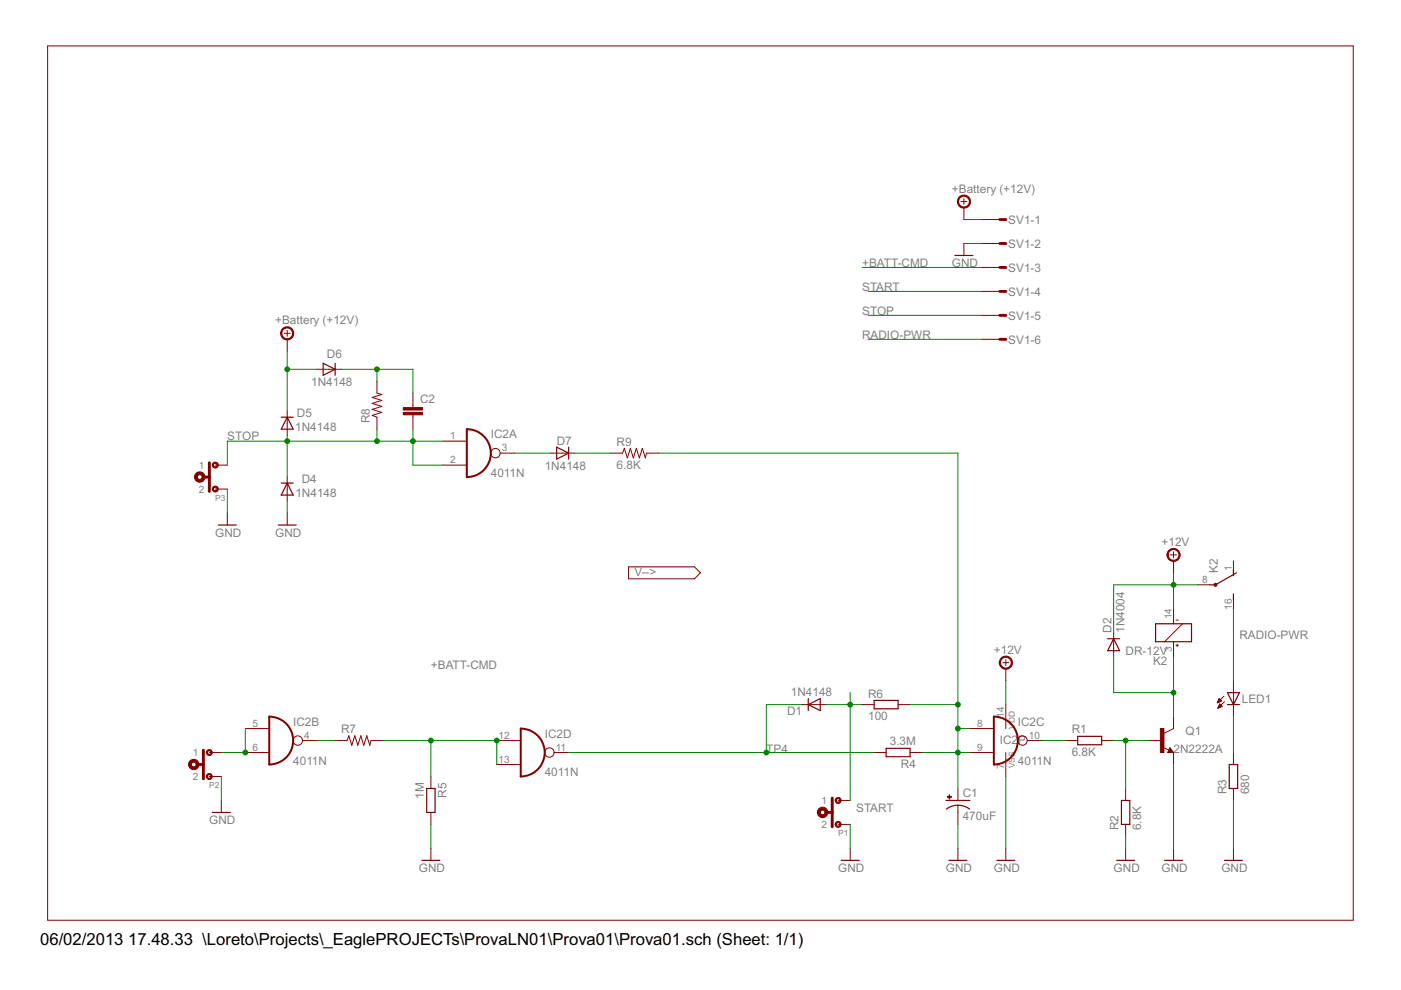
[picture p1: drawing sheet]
<svg xmlns="http://www.w3.org/2000/svg" width="297mm" height="210mm" viewBox="0 0 297 210" stroke-linecap="round" stroke-linejoin="round" font-family="sans-serif">
<g fill="none" stroke="#800000" stroke-width=".21">
<path d="M10.1 9.7h276.8v185.4h-276.8zM203.7 42.7h1.3M204.4 42.1v1.3M204.4 44v2.5M204.4 51.6v2.6M208.2 46.5h3.8M208.2 51.6h3.8M208.2 56.7h3.8M60.3 70.7h1.2M60.9 70v1.3M60.9 71.9v2.6M67.2 78.3h5.1"/>
<path d="M208.2 61.8h3.8M208.2 66.9h3.8M208.2 71.9h3.8M45.7 98.6h2.5M60.9 87.2v5.1M79.9 80.8v2.6l1 .2-2 .7 2 .6-2 .6 2 .7-2 .6 2 .6-2 .7 1 .4v2.5M87.5 83.4v3M87.5 87.9v3.1M93.9 93.5h5.1M93.9 98.6h5.1M106 96.1h3.1M116.8 96.1h5"/>
<path d="M129.5 96.1h2.5l.4-1 .6 2 .6-2 .7 2 .6-2 .7 2 .6-2 .6 2 .3-1h2.5M45.7 103.7h2.5M48.2 108.8v2.5M60.9 101.2v5M60.9 108.8v2.5M248.2 117.6h1.2M248.8 117v1.3M248.8 118.9v2.6M261.5 118.9v2.6M133.3 120.2h13.9l1.3 1.3-1.3 1.2h-13.9zM213.3 139.9v1.2M236.1 134.2v5"/>
<path d="M248.8 129.1v3.1M248.8 136.1v3.1M249.3 136.8h.5M249.3 131.5h.5M249.6 136.6v.5M250.7 132.2l-3.8 3.9M253.9 124h2.5M261.5 126.5v2.6M44.4 159.6h2.5M52 154.5h5.1M52 159.6h5.1M64.1 157h3.1"/>
<path d="M71.1 157h2.5l.4-1 .6 2 .6-2 .7 2 .6-2 .6 2 .7-2 .6 2 .3-1h2.5M105.3 157h5.1M117.5 159.6h3.1M170.1 149.4h5.1M182.8 149.4h2.5M185.3 159.6h2.6M190.4 149.4h2.6M193 159.6h2.5M205.6 154.5h5.1M205.6 159.6h5.1M212.6 140.5h1.3M213.3 141.8v2.5"/>
<path d="M213.3 149.4v5.1M213.3 159.6v5M217.8 157h3.1M226 157h2.5M233.6 157h2.5M243.7 157h2.6M246.6 158.4l1.2 .6M248.1 158.5l.7 1.1h-1.3zM248.8 151.9v2.6l-2 1M248.8 159.6v2.5M258.1 148.9h.2M258.2 148.8h.4"/>
<path d="M258.2 150.1h.1M258.2 148.7h.6M258.3 148.6h.6M258.3 150h.2M258.3 148.4h.5M258.3 149.9h.5M258.4 148.3h.3M258.4 149.8h.7M258.4 148.2h.2M258.4 149.6h.6M258.5 148.1l.5 .5-.9 .4zM258.5 149.5h.4"/>
<path d="M258.5 149.4h.2M258.6 149.3h.1M259.1 149.8l-.5-.5-.4 .9M259.1 149.8l-.9 .4M259.5 147.6l-1.4 1.4M259.6 148.8l-1.4 1.4M261.5 144.3v7.6M261.5 159.6v2.5M44.4 164.6h2.5M46.9 169.7v2.6M91.4 164.6v2.6M91.4 172.3v2.5"/>
<path d="M91.4 179.9v2.5M105.3 162.1h5.1M177.7 169.7h2.6M177.7 174.8h2.6M180.3 179.9v2.5M203.1 167.2v2.5M203.1 170.7v4.1M203.1 179.9v2.5M213.3 179.9v2.5M238.7 167.2v2.5M238.7 174.8v2.5M238.7 179.9v2.5"/>
<path d="M248.8 179.9v2.5M261.5 167.2v2.5M261.5 179.9v2.5"/>
<circle cx="105.1" cy="96.1" r=".99"/>
<circle cx="63.1" cy="157" r=".99"/>
<circle cx="116.5" cy="159.6" r=".99"/>
<circle cx="216.8" cy="157" r=".99"/>
</g>
<path d="M99 91a5.1 5.1 0 0 1 5.1 5.1 5.1 5.1 0 0 1-5.1 5.1zM57.1 151.9a5.1 5.1 0 0 1 5.1 5.1 5.1 5.1 0 0 1-5.1 5.1zM110.4 154.5a5.1 5.1 0 0 1 5.1 5.1 5.1 5.1 0 0 1-5.1 5zM210.7 151.9a5.1 5.1 0 0 1 5.1 5.1 5.1 5.1 0 0 1-5.1 5.1z" fill="none" stroke="#800000" stroke-width=".42"/>
<g fill="none" stroke="#800000" stroke-width=".25">
<path d="M202.5 54.2h3.8M68.5 77l2.6 1.3-2.6 1.3zM71.1 77v2.6M59.6 88.5h2.6M60.9 88.5l1.3 2.5h-2.6zM118 94.8l2.6 1.3-2.6 1.2zM120.6 94.8v2.5M46.3 111.3h3.8M59 111.3h3.8M59.6 102.4h2.6M60.9 102.4l1.3 2.6h-2.6zM234.8 135.4h2.6"/>
<path d="M236.1 135.4l1.3 2.6h-2.6zM245 132.2h7.6v3.9h-7.6zM261.5 120.8v1.3M261.5 125.9v1.3M262.1 121.5l-4.4 2.5h-1.3M171.4 149.4l2.5-1.3v2.6zM171.4 148.1v2.6M185.3 148.5h5.1v1.8h-5.1zM187.9 158.7h5.1v1.7h-5.1zM228.5 156.1h5.1v1.8h-5.1zM248.1 159l.1 .3h-.4l.3-.5 .5 .6h-.8M260.2 146.9h2.6l-1.3 2.5z"/>
<path d="M260.2 149.4h2.6M45 172.3h3.8M90.5 167.2h1.7v5.1h-1.7zM200.6 169.7h5M200.6 171.6a4 4 0 0 1 5 0M237.8 169.7h1.7v5.1h-1.7zM260.6 162.1h1.8v5.1h-1.8zM89.5 182.4h3.8M178.4 182.4h3.8M201.2 182.4h3.8M211.3 182.4h3.9M236.7 182.4h3.9"/>
<path d="M246.9 182.4h3.8M259.6 182.4h3.8"/>
</g>
<g fill="#800000" stroke="#800000" stroke-width=".21">
<path d="M246 154.5h.8v5.1h-.8z"/>
<path d="M200.9 168.9h.8v.1h-.8z"/>
<path d="M201.2 168.5h.2v.9h-.2z"/>
<path d="M85.5 87.4h4.1v.5h-4.1z"/>
<path d="M85.5 86.4h4.1v.5h-4.1z"/>
</g>
<g fill="#800000" stroke="#800000" stroke-width=".21">
<path d="M247.8 116.7a1.4 1.4 0 0 1 2.2 .2 1.4 1.4 0 0 1-.8 2.1 1.4 1.4 0 0 1-1.8-1.4h.3a1.15 1.15 0 0 1 1.6-1 1.15 1.15 0 0 1 .3 1.9 1.15 1.15 0 0 1-1.9-.6v-.3h-.3z" fill-rule="evenodd"/>
<path d="M212.2 139.6a1.4 1.4 0 0 1 2.3 .2 1.4 1.4 0 0 1-.9 2.1 1.4 1.4 0 0 1-1.7-1.4h.2a1.15 1.15 0 0 1 1.6-1.1 1.15 1.15 0 0 1 .3 2 1.15 1.15 0 0 1-1.8-.6l-.1-.3h-.2z" fill-rule="evenodd"/>
<path d="M177.2 169.3a.63 .63 0 0 1 1 .1 .63 .63 0 0 1-.3 .9 .63 .63 0 0 1-.8-.6h.2a.38 .38 0 0 1 .6-.3 .38 .38 0 0 1 .1 .6 .38 .38 0 0 1-.6-.1l-.1-.2h-.2z" fill-rule="evenodd"/>
<path d="M177.2 174.3a.63 .63 0 0 1 1 .1 .63 .63 0 0 1-.3 1 .63 .63 0 0 1-.8-.6h.2a.38 .38 0 0 1 .6-.3 .38 .38 0 0 1 .1 .6 .38 .38 0 0 1-.6-.2l-.1-.1h-.2z" fill-rule="evenodd"/>
<path d="M173.8 171.3a1.11 1.11 0 0 1 1.6 .5 1.11 1.11 0 0 1-.8 1.5 1.11 1.11 0 0 1-1.3-1h.6a.5 .5 0 0 1 .7-.5 .5 .5 0 0 1 .1 .8 .5 .5 0 0 1-.8-.2v-.1h-.6l.2-.7z" fill-rule="evenodd"/>
<path d="M59.9 69.7a1.4 1.4 0 0 1 2.2 .2 1.4 1.4 0 0 1-.8 2.1 1.4 1.4 0 0 1-1.8-1.3h.3a1.14 1.14 0 0 1 1.6-1 1.14 1.14 0 0 1 .2 1.9 1.14 1.14 0 0 1-1.8-.6v-.3h-.3z" fill-rule="evenodd"/>
<path d="M45.2 98.1a.63 .63 0 0 1 1 .2 .63 .63 0 0 1-.4 .9 .63 .63 0 0 1-.8-.6h.3a.38 .38 0 0 1 .5-.3 .38 .38 0 0 1 .1 .6 .38 .38 0 0 1-.6-.1v-.2h-.3z" fill-rule="evenodd"/>
<path d="M45.2 103.2a.63 .63 0 0 1 1 .2 .63 .63 0 0 1-.4 .9 .63 .63 0 0 1-.8-.6h.3a.38 .38 0 0 1 .5-.3 .38 .38 0 0 1 .1 .6 .38 .38 0 0 1-.6-.2v-.1h-.3z" fill-rule="evenodd"/>
<path d="M41.4 100.5a1.12 1.12 0 0 1 1.9 0 1.12 1.12 0 0 1-.6 1.7 1.12 1.12 0 0 1-1.5-1h.6a.5 .5 0 0 1 .8-.5 .5 .5 0 0 1 .1 .8 .5 .5 0 0 1-.8-.2l-.1-.1h-.6z" fill-rule="evenodd"/>
<path d="M203.3 41.8a1.4 1.4 0 0 1 2.3 .2 1.4 1.4 0 0 1-.9 2.1 1.4 1.4 0 0 1-1.7-1.4h.2a1.15 1.15 0 0 1 1.6-1 1.15 1.15 0 0 1 .3 1.9 1.15 1.15 0 0 1-1.8-.6l-.1-.3h-.2z" fill-rule="evenodd"/>
<path d="M43.9 159.1a.62 .62 0 0 1 1 .2 .62 .62 0 0 1-.4 .9 .62 .62 0 0 1-.7-.6h.2a.38 .38 0 0 1 .5-.4 .38 .38 0 0 1 .1 .7 .38 .38 0 0 1-.6-.2v-.1h-.2z" fill-rule="evenodd"/>
<path d="M43.9 164.2a.62 .62 0 0 1 1 .1 .62 .62 0 0 1-.4 .9 .62 .62 0 0 1-.7-.6h.2a.38 .38 0 0 1 .5-.3 .38 .38 0 0 1 .1 .6 .38 .38 0 0 1-.6-.1v-.2h-.2z" fill-rule="evenodd"/>
<path d="M40.2 161.4a1.12 1.12 0 0 1 1.8 0 1.12 1.12 0 0 1-.6 1.8 1.12 1.12 0 0 1-1.4-1.1h.6a.5 .5 0 0 1 .7-.5 .5 .5 0 0 1 .1 .9 .5 .5 0 0 1-.8-.3v-.1h-.6z" fill-rule="evenodd"/>
<circle cx="257.7" cy="124" r=".33"/>
</g>
<path d="M212 46.5h1.3M212 51.6h1.3M212 56.7h1.3M212 61.8h1.3M212 66.9h1.3M212 71.9h1.3M44.4 98.1v6.1M43.4 101.2h1M43.1 159v6.1M42.1 162.1h1M175.4 172.3h1M176.4 169.2v6.1" fill="none" stroke="#800000" stroke-width=".61"/>
<g fill="none" stroke="#008000" stroke-width=".21">
<path d="M182.8 56.7h25.4M204.4 46.5h3.8M204.4 51.6h3.8M60.9 74.5v12.7M60.9 78.3h6.3M72.3 78.3h15.2v5.1M79.9 78.3v2.5M184.1 61.8h24.1M184.1 71.9h24.1M184.1 66.9h24.1M60.9 92.3v8.9M79.9 91v2.5"/>
<path d="M87.5 91v7.6h6.4M93.9 93.5h-45.7v5.1M109.1 96.1h7.7M121.8 96.1h7.7M139.6 96.1h63.5v71.1M48.2 103.7v5.1M60.9 106.2v2.6M236.1 139.2v7.7h12.7M248.8 121.5v7.6M248.8 139.2v12.7M253.9 124h-17.8v10.2M261.5 129.1v15.2"/>
<path d="M52 154.5v5.1h-5.1M67.2 157h3.9M81.2 157h24.1v5.1M91.4 157v7.6M120.6 159.6h64.7M170.1 149.4h-7.6v10.2M175.2 149.4h7.6M180.3 146.9v22.8M193 149.4h10.1M195.5 159.6h10.1M203.1 154.5h2.5M213.3 144.3v5.1"/>
<path d="M220.9 157h5.1M236.1 157h7.6M238.7 157v10.2M261.5 151.9v7.7M46.9 164.6v5.1M91.4 174.8v5.1M180.3 174.8v5.1M203.1 174.8v5.1M213.3 164.6v15.3M238.7 177.3v2.6M248.8 162.1v17.8M261.5 169.7v10.2"/>
</g>
<g fill="#008000" stroke="#008000" stroke-width=".21">
<circle cx="238.7" cy="157" r=".51"/>
<circle cx="248.8" cy="146.9" r=".51"/>
<circle cx="203.1" cy="159.6" r=".51"/>
<circle cx="203.1" cy="154.5" r=".51"/>
<circle cx="203.1" cy="149.4" r=".51"/>
<circle cx="180.3" cy="149.4" r=".51"/>
<circle cx="162.5" cy="159.6" r=".51"/>
<circle cx="105.3" cy="157" r=".51"/>
<circle cx="91.4" cy="157" r=".51"/>
<circle cx="248.8" cy="124" r=".51"/>
<circle cx="60.9" cy="78.3" r=".51"/>
<circle cx="79.9" cy="93.5" r=".51"/>
<circle cx="87.5" cy="93.5" r=".51"/>
<circle cx="60.9" cy="93.5" r=".51"/>
<circle cx="79.9" cy="78.3" r=".51"/>
<circle cx="52" cy="159.6" r=".51"/>
</g>
<g font-size="4">
<text x="8.5" y="200.4">06/02/2013</text>
<text x="27.2" y="200.4">17.48.33 \Loreto\Projects\_EaglePROJECTs\ProvaLN01\Prova01\Prova01.sch (Sheet: 1/1)</text>
</g>
<g font-size="2.8" fill="#808080">
<text x="201.8" y="40.8">+Battery (+12V)</text>
<text x="213.8" y="47.6">SV1-1</text>
<text x="213.8" y="52.6">SV1-2</text>
<text x="182.8" y="56.7">+BATT-CMD</text>
<text x="201.8" y="56.7">GND</text>
<text x="213.8" y="57.7">SV1-3</text>
<text x="182.8" y="61.8">START</text>
<text x="213.8" y="62.8">SV1-4</text>
<text x="58.3" y="68.8">+Battery (+12V)</text>
<text x="182.8" y="71.9">RADIO-PWR</text>
<text x="182.8" y="66.9">STOP</text>
<text x="213.8" y="67.9">SV1-5</text>
<text x="69.3" y="75.8">D6</text>
<text x="213.8" y="73">SV1-6</text>
<text x="66" y="81.9">1N4148</text>
<text x="62.9" y="88.3">D5</text>
<text x="78.4" y="89.7" transform="rotate(-90 78.4 89.7)">R8</text>
<text x="89.1" y="85.5">C2</text>
<text x="48.2" y="93.3">STOP</text>
<text x="62.6" y="91.4">1N4148</text>
<text x="104.1" y="92.9">IC2A</text>
<text x="118" y="94.3">D7</text>
<text x="130.7" y="94.6">R9</text>
<text x="104.1" y="101.1">4011N</text>
<text x="115.5" y="99.7">1N4148</text>
<text x="130.7" y="99.4">6.8K</text>
<text x="62.6" y="105.4">1N4148</text>
<text x="64" y="102.3">D4</text>
<text x="45.7" y="113.8">GND</text>
<text x="58.3" y="113.8">GND</text>
<text x="246.3" y="115.7">+12V</text>
<text x="134.5" y="122.2">V--&gt;</text>
<text x="258.2" y="121.5" transform="rotate(-90 258.2 121.5)">K2</text>
<text x="235.6" y="134.2" transform="rotate(-90 235.6 134.2)">D2</text>
<text x="238.4" y="134.2" transform="rotate(-90 238.4 134.2)">1N4004</text>
<text x="262.8" y="135.4">RADIO-PWR</text>
<text x="91.4" y="141.8">+BATT-CMD</text>
<text x="210.7" y="138.6">+12V</text>
<text x="238.7" y="138.9">DR-12V</text>
<text x="244.5" y="141">K2</text>
<text x="167.7" y="147.6">1N4148</text>
<text x="184.1" y="147.9">R6</text>
<text x="263.3" y="149.1">LED1</text>
<text x="62.2" y="153.8">IC2B</text>
<text x="72.3" y="155.5">R7</text>
<text x="166.9" y="151.7">D1</text>
<text x="184.1" y="152.7">100</text>
<text x="215.8" y="153.8">IC2C</text>
<text x="227.2" y="155.5">R1</text>
<text x="251.4" y="155.7">Q1</text>
<text x="115.5" y="156.4">IC2D</text>
<text x="162.5" y="159.6">TP4</text>
<text x="188.6" y="158">3.3M</text>
<text x="212" y="157.6">IC2P</text>
<text x="227.2" y="160.3">6.8K</text>
<text x="248.8" y="159.6">2N2222A</text>
<text x="62.2" y="162.1">4011N</text>
<text x="115.5" y="164.6">4011N</text>
<text x="191" y="162.8">R4</text>
<text x="215.8" y="162.1">4011N</text>
<text x="89.8" y="169.4" transform="rotate(-90 89.8 169.4)">1M</text>
<text x="94.6" y="169.1" transform="rotate(-90 94.6 169.1)">R5</text>
<text x="181.5" y="172.3">START</text>
<text x="204.1" y="173.9">470uF</text>
<text x="204.1" y="169.1">C1</text>
<text x="260" y="168.4" transform="rotate(-90 260 168.4)">R3</text>
<text x="264.8" y="168.4" transform="rotate(-90 264.8 168.4)">680</text>
<text x="44.4" y="174.8">GND</text>
<text x="237.2" y="176.1" transform="rotate(-90 237.2 176.1)">R2</text>
<text x="242" y="176.1" transform="rotate(-90 242 176.1)">6.8K</text>
<text x="88.8" y="184.9">GND</text>
<text x="177.7" y="184.9">GND</text>
<text x="200.6" y="184.9">GND</text>
<text x="210.7" y="184.9">GND</text>
<text x="236.1" y="184.9">GND</text>
<text x="246.3" y="184.9">GND</text>
<text x="259" y="184.9">GND</text>
</g>
<g font-size="2.4" fill="#808080">
<text x="95.5" y="93.2">1</text>
<text x="106.4" y="95.7">3</text>
<text x="42.1" y="99.4">1</text>
<text x="95.5" y="98.3">2</text>
<text x="42.1" y="104.4">2</text>
<text x="254.9" y="123.6">8</text>
<text x="261.2" y="121.1" transform="rotate(-90 261.2 121.1)">1</text>
<text x="248.5" y="131.3" transform="rotate(-90 248.5 131.3)">14</text>
<text x="261.2" y="129.3" transform="rotate(-90 261.2 129.3)">16</text>
<text x="248.5" y="138.2" transform="rotate(-90 248.5 138.2)">3</text>
<text x="53.6" y="154.1">5</text>
<text x="207.2" y="154.1">8</text>
<text x="212.9" y="152.1" transform="rotate(-90 212.9 152.1)">14</text>
<text x="40.9" y="160.3">1</text>
<text x="53.6" y="159.2">6</text>
<text x="64.5" y="156.7">4</text>
<text x="105.7" y="156.7">12</text>
<text x="105.7" y="161.7">13</text>
<text x="117.8" y="159.2">11</text>
<text x="207.2" y="159.2">9</text>
<text x="218.1" y="156.7">10</text>
<text x="40.9" y="165.4">2</text>
<text x="212.9" y="163.1" transform="rotate(-90 212.9 163.1)">7</text>
<text x="174.2" y="170.5">1</text>
<text x="174.2" y="175.6">2</text>
</g>
<g font-size="2" fill="#808080">
<text x="45.7" y="106.2">P3</text>
<text x="215.2" y="154.5" transform="rotate(-90 215.2 154.5)">VDD</text>
<text x="44.4" y="167.2">P2</text>
<text x="215.2" y="162.9" transform="rotate(-90 215.2 162.9)">VSS</text>
<text x="177.7" y="177.3">P1</text>
</g>
</svg>
